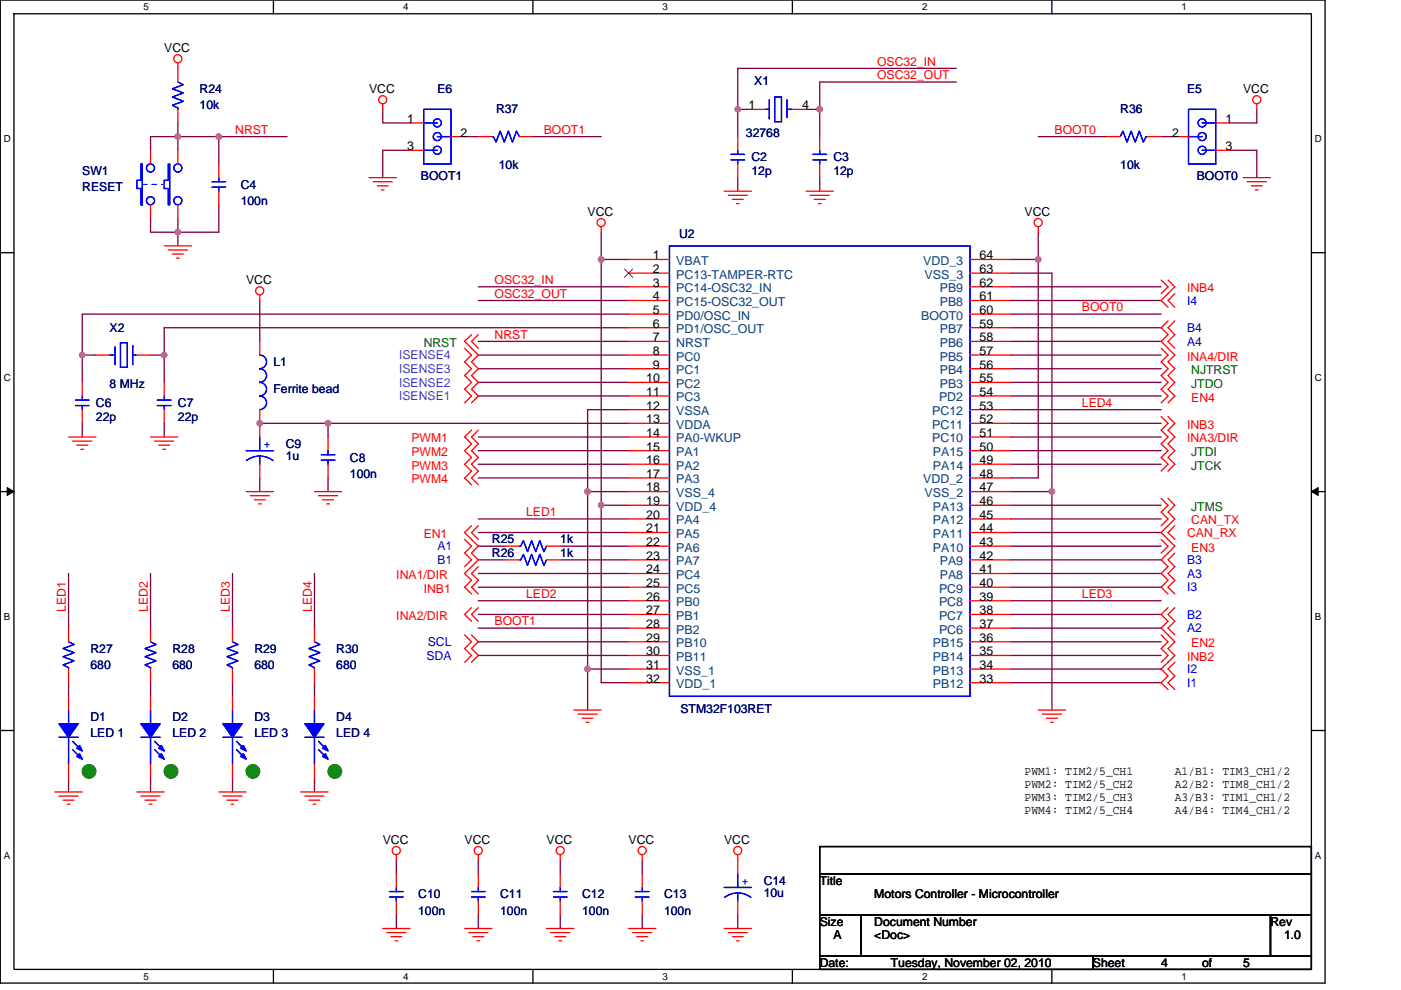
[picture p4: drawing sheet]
<svg xmlns="http://www.w3.org/2000/svg" width="297mm" height="210mm" viewBox="0 0 297 210" stroke-linecap="round" stroke-linejoin="round" font-family="sans-serif">
<path d="M.1 0h280.8v208.5h-280.8zM3 2.9h275v202.7h-275z" fill="none" stroke="#000" stroke-width=".28"/>
<g fill="#fff">
<path d="M30.5 .3h1.1v2.3h-1.1z"/>
<path d="M30.5 205.9h1.1v2.3h-1.1z"/>
</g>
<path d="M58 0v2.9M58 205.6v2.9" fill="none" stroke="#000" stroke-width=".28"/>
<g fill="#fff">
<path d="M85.5 .3h1.1v2.3h-1.1z"/>
<path d="M85.5 205.9h1.1v2.3h-1.1z"/>
</g>
<path d="M113 0v2.9M113 205.6v2.9" fill="none" stroke="#000" stroke-width=".28"/>
<g fill="#fff">
<path d="M140.5 .3h1.1v2.3h-1.1z"/>
<path d="M140.5 205.9h1.1v2.3h-1.1z"/>
</g>
<path d="M168 0v2.9M168 205.6v2.9" fill="none" stroke="#000" stroke-width=".28"/>
<g fill="#fff">
<path d="M195.5 .3h1.2v2.3h-1.2z"/>
<path d="M195.5 205.9h1.2v2.3h-1.2z"/>
</g>
<path d="M223 0v2.9M223 205.6v2.9" fill="none" stroke="#000" stroke-width=".28"/>
<g fill="#fff">
<path d="M250.5 .3h1.2v2.3h-1.2z"/>
<path d="M250.5 205.9h1.2v2.3h-1.2z"/>
<path d="M.8 28.3h1.5v2.3h-1.5z"/>
<path d="M278.8 28.3h1.5v2.3h-1.5z"/>
<path d="M.8 78.9h1.5v2.3h-1.5z"/>
<path d="M278.8 78.9h1.5v2.3h-1.5z"/>
</g>
<path d="M.1 53.6h2.9M278 53.6h2.9" fill="none" stroke="#000" stroke-width=".28"/>
<g fill="#fff">
<path d="M.8 129.6h1.4v2.3h-1.4z"/>
<path d="M278.8 129.6h1.4v2.3h-1.4z"/>
</g>
<path d="M.1 104.3h2.9M278 104.3h2.9" fill="none" stroke="#000" stroke-width=".28"/>
<path d="M1.5 103.4l1.5 .9-1.5 .8zM278 104.3l1.5-.9v1.7z" fill="#000" stroke="#000" stroke-width=".21"/>
<g fill="#fff">
<path d="M.8 180.3h1.4v2.3h-1.4z"/>
<path d="M278.8 180.3h1.4v2.3h-1.4z"/>
</g>
<path d="M.1 154.9h2.9M278 154.9h2.9M173.8 179.6h104.2v5.7h-104.2zM173.8 194h8.7v8.7h-8.7zM173.8 185.3h104.2v8.7h-104.2zM182.5 194h86.9v8.7h-86.9zM269.4 194h8.6v8.7h-8.6zM173.8 202.7h57.9v2.9h-57.9zM231.7 202.7h46.3v2.9h-46.3z" fill="none" stroke="#000" stroke-width=".28"/>
<g fill="none" stroke="#800040" stroke-width=".28">
<path d="M202.8 17.4h-29v5.8M202.8 14.5h-46.4v8.7M37.7 26.1v5.8M46.4 29h14.5M46.4 29h-14.5v2.9M46.4 29v5.8M81.1 23.2v2.9h5.8M86.9 31.9h-5.8v5.8M98.5 29h2.9M113 29h14.5M156.4 23.2v5.8M156.4 37.7v2.9"/>
<path d="M156.4 23.2h2.9M170.9 23.2h2.9M173.8 23.2v5.8M173.8 37.7v2.9M220.1 29h14.5M246.2 29h2.9M260.7 31.9h5.8v5.8M266.5 23.2v2.9h-5.8M31.9 46.4v2.9h5.8M37.7 49.3v2.9M37.7 46.4v2.9M46.4 43.5v5.8h-8.7"/>
<path d="M127.5 55v52.2M127.5 49.3v5.7M127.5 55h5.8M214.3 55h5.8M214.3 57.9h8.7v46.4M220.1 55v46.4h-5.8M220.1 49.3v5.7M17.4 75.3v5.8M17.4 75.3h2.9M31.9 75.3h2.9M34.8 75.3v5.8M55.1 63.7v8.7"/>
<path d="M101.4 75.3h31.9M101.4 78.2h31.9M101.4 72.4h31.9M101.4 63.7h31.9M101.4 60.8h31.9M133.3 69.5h-98.5v5.8M133.3 66.6h-115.9v8.7M214.3 75.3h31.9M214.3 63.7h31.9M214.3 60.8h31.9M214.3 78.2h31.9M214.3 66.6h31.9"/>
<path d="M214.3 69.5h31.9M214.3 72.4h31.9M17.4 89.8v2.9M34.8 89.8v2.9M55.1 89.8h14.5M69.6 89.8h63.7M69.6 89.8v2.9M101.4 92.7h31.9M101.4 95.6h31.9M101.4 98.5h31.9M101.4 81.1h31.9M101.4 84h31.9"/>
<path d="M133.3 86.9h-8.7v17.4M214.3 84h31.9M214.3 81.1h31.9M214.3 98.5h31.9M214.3 95.6h31.9M214.3 92.7h31.9M214.3 89.8h31.9M214.3 86.9h31.9M55.1 101.4v2.9M69.6 101.4v2.9M101.4 101.4h31.9M101.4 118.7h5.8"/>
<path d="M101.4 115.8h5.8M101.4 110.1h31.9M101.4 112.9h31.9M118.8 115.8h14.5M118.8 118.7h14.5M124.6 104.3v37.6M124.6 104.3h8.7M127.5 107.2h5.8M127.5 107.2v37.6h5.8M214.3 112.9h31.9M214.3 110.1h31.9M214.3 104.3h8.7"/>
<path d="M214.3 107.2h31.9M214.3 118.7h31.9M214.3 115.8h31.9M223 104.3v46.3M14.5 121.6v11.6M31.9 121.6v11.6M49.3 121.6v11.6M66.7 121.6v11.6M101.4 127.4h31.9M101.4 136.1h31.9M101.4 139h31.9M101.4 133.2h31.9"/>
<path d="M101.4 130.3h31.9M101.4 121.6h31.9M101.4 124.5h31.9M214.3 124.5h31.9M214.3 130.3h31.9M214.3 133.2h31.9M214.3 136.1h31.9M214.3 139h31.9M214.3 121.6h31.9M214.3 127.4h31.9M14.5 144.8v2.9M31.9 144.8v2.9"/>
<path d="M49.3 144.8v2.9M66.7 144.8v2.9M124.6 141.9v8.7M124.6 141.9h8.7M214.3 141.9h31.9M214.3 144.8h31.9M14.5 165.1v2.9M31.9 165.1v2.9M49.3 165.1v2.9M66.7 165.1v2.9M84 182.5v2.8M84 194v2.9"/>
<path d="M101.4 182.5v2.8M101.4 194v2.9M118.8 182.5v2.8M118.8 194v2.9M136.2 182.5v2.8M136.2 194v2.9M156.4 194v2.9"/>
</g>
<g fill="#f0f" stroke="#f0f" stroke-width=".28">
<circle cx="124.6" cy="141.9" r=".57"/>
<circle cx="223" cy="104.3" r=".57"/>
<circle cx="220.1" cy="55" r=".57"/>
<circle cx="127.5" cy="107.1" r=".57"/>
<circle cx="127.5" cy="55" r=".57"/>
<circle cx="69.6" cy="89.8" r=".57"/>
<circle cx="124.6" cy="104.3" r=".57"/>
<circle cx="37.7" cy="49.2" r=".57"/>
<circle cx="46.4" cy="29" r=".57"/>
<circle cx="37.7" cy="29" r=".57"/>
<circle cx="34.8" cy="75.3" r=".57"/>
<circle cx="173.8" cy="23.2" r=".57"/>
<circle cx="156.4" cy="23.2" r=".57"/>
<circle cx="17.4" cy="75.3" r=".57"/>
<circle cx="55.1" cy="89.8" r=".57"/>
</g>
<g fill="none" stroke="#f00" stroke-width=".28">
<path d="M37.7 13.3v4.1M31.9 31.9v2.9M37.7 23.2v2.9M37.7 31.9v2.9M46.4 34.8v2.9M78.2 37.7h5.8M79.1 38.5h4.1M80 39.4h2.3M81.1 22v1.2M86.9 26.1h2.9M86.9 31.9h2.9M95.6 29h2.9"/>
<path d="M101.4 29h2.9M110.1 29h2.9M156.4 29v2.9M156.4 34.8v2.9M159.3 23.2h2.9M168 23.2h2.9M173.8 29v2.9M173.8 34.8v2.9M234.6 29h2.9M243.3 29h2.9M249.1 29h2.9M257.8 26.1h2.9"/>
<path d="M257.8 31.9h2.9M263.6 37.7h5.8M264.4 38.5h4.1M265.3 39.4h2.3M266.5 22v1.2M31.9 43.5v2.9M34.8 52.2h5.8M35.7 53h4M36.6 53.9h2.3M37.4 54.8h.6M37.7 43.5v2.9M46.4 40.6v2.9"/>
<path d="M80.9 40.3h.5M127.5 48.1v1.2M133.3 55h8.6M133.3 57.9h8.6M153.5 40.6h5.8M154.4 41.4h4.1M155.3 42.3h2.3M156.1 43.2h.6M170.9 40.6h5.8M171.8 41.4h4M172.6 42.3h2.4M173.5 43.2h.6"/>
<path d="M205.7 55h8.6M205.7 57.9h8.6M220.1 48.1v1.2M246.2 59.4l1.4 1.4-1.4 1.5M247.6 59.4l1.5 1.4-2.9 2.9 1.4 1.5M266.2 40.3h.5M20.3 75.3h2.9M29 75.3h2.9M55.1 72.4v2.9M55.1 62.6v1.1M98.5 73.9l1.5 1.4-1.5 1.5 1.5 1.4-1.5 1.5 1.5 1.4-1.5 1.4 1.5 1.5-1.5 1.4M100 71l-1.5 1.4 2.9 2.9-1.4 1.5 1.4 1.4-1.4 1.5 1.4 1.4-1.4 1.4 1.4 1.5-1.4 1.4"/>
<path d="M101.4 71l-1.4 1.4 1.4 1.5M133.3 60.8h8.6M133.3 63.7h8.6M133.3 66.6h8.6M133.3 69.5h8.6M133.3 72.4h8.6M133.3 75.3h8.6M133.3 78.2h8.6M205.7 60.8h8.6M205.7 63.7h8.6M205.7 66.6h8.6M205.7 69.5h8.6"/>
<path d="M205.7 72.4h8.6M205.7 75.3h8.6M205.7 78.2h8.6M246.2 73.9l1.4 1.4-1.4 1.5 1.4 1.4-1.4 1.5 1.4 1.4-1.4 1.4 1.4 1.5-1.4 1.4M247.6 68.1l-1.4 1.4 1.4 1.5-1.4 1.4 2.9 2.9-1.5 1.5 1.5 1.4-1.5 1.5 1.5 1.4-1.5 1.4 1.5 1.5-1.5 1.4M249.1 68.1l-1.5 1.4 1.5 1.5-1.5 1.4 1.5 1.5M249.1 62.3l-1.5 1.4 1.5 1.5M14.5 92.7h5.8M15.4 93.6h4.1M16.3 94.4h2.3M17.1 95.3h.6M17.4 81.1v2.9"/>
<path d="M17.4 86.9v2.9M31.9 92.7h5.8M32.8 93.6h4M33.7 94.4h2.3M34.5 95.3h.6M34.8 81.1v2.9M34.8 86.9v2.9M55.1 86.9v5.8M55.1 98.5v2.9M69.6 92.7v2.9M69.6 98.5v2.9M100 91.2l-1.5 1.5 1.5 1.4-1.5 1.5 1.5 1.4-1.5 1.5 1.5 1.4-1.5 1.5 1.5 1.4"/>
<path d="M101.4 91.2l-1.4 1.5 1.4 1.4-1.4 1.5 1.4 1.4-1.4 1.5 1.4 1.4-1.4 1.5 1.4 1.4M133.3 81.1h8.6M133.3 84h8.6M133.3 86.9h8.6M133.3 89.8h8.6M133.3 92.7h8.6M133.3 95.6h8.6M133.3 98.5h8.6M205.7 81.1h8.6M205.7 84h8.6M205.7 86.9h8.6M205.7 89.8h8.6"/>
<path d="M205.7 92.7h8.6M205.7 95.6h8.6M205.7 98.5h8.6M246.2 88.3l1.4 1.5-1.4 1.4 1.4 1.5-1.4 1.4 1.4 1.5-1.4 1.4 1.4 1.5-1.4 1.4M247.6 88.3l1.5 1.5-1.5 1.4 1.5 1.5-1.5 1.4 1.5 1.5-1.5 1.4 1.5 1.5-1.5 1.4M52.2 104.3h5.8M53.1 105.1h4M53.9 106h2.3M54.8 106.9h.6M66.7 104.3h5.8M67.5 105.1h4.1M68.4 106h2.3"/>
<path d="M69.3 106.9h.5M98.5 114.4l1.5 1.4-1.5 1.5 1.5 1.4-1.5 1.5M100 111.5l-1.5 1.4 2.9 2.9-1.4 1.5 1.4 1.4-2.9 2.9 1.5 1.5-1.5 1.4 1.5 1.5M101.4 111.5l-1.4 1.4 1.4 1.5M107.2 118.7h2.9M107.2 115.8h2.9M115.9 118.7h2.9M115.9 115.8h2.9M133.3 118.7h8.6M133.3 101.4h8.6M133.3 104.3h8.6M133.3 107.2h8.6"/>
<path d="M133.3 110.1h8.6M133.3 112.9h8.6M133.3 115.8h8.6M205.7 118.7h8.6M205.7 101.4h8.6M205.7 104.3h8.6M205.7 107.2h8.6M205.7 110.1h8.6M205.7 112.9h8.6M205.7 115.8h8.6M246.2 105.7l1.4 1.5-1.4 1.4 1.4 1.5-1.4 1.4M246.2 114.4l1.4 1.4-1.4 1.5"/>
<path d="M247.6 105.7l1.5 1.5-1.5 1.4 1.5 1.5-2.9 2.8 2.9 2.9-2.9 2.9 1.4 1.5-1.4 1.4 1.4 1.5-1.4 1.4 1.4 1.5M249.1 111.5l-1.5 1.4 1.5 1.5M249.1 117.3l-1.5 1.4 1.5 1.5-1.5 1.4 1.5 1.5-1.5 1.4 1.5 1.5M14.5 133.2v2.9M31.9 133.2v2.9M49.3 133.2v2.9M66.7 133.2v2.9M98.5 134.7l1.5 1.4-1.5 1.5 1.5 1.4-1.5 1.5M100 128.9l-1.5 1.4 1.5 1.5M100 134.7l1.4 1.4-1.4 1.5 1.4 1.4-1.4 1.5M101.4 128.9l-1.4 1.4 1.4 1.5M101.4 120.2l-1.4 1.4 1.4 1.5-1.4 1.4 1.4 1.5"/>
<path d="M133.3 121.6h8.6M133.3 124.5h8.6M133.3 127.4h8.6M133.3 130.3h8.6M133.3 133.2h8.6M133.3 136.1h8.6M133.3 139h8.6M205.7 121.6h8.6M205.7 124.5h8.6M205.7 127.4h8.6M205.7 130.3h8.6M205.7 133.2h8.6"/>
<path d="M205.7 136.1h8.6M205.7 139h8.6M246.2 134.7l1.4 1.4-1.4 1.5 1.4 1.4-1.4 1.5M247.6 128.9l-1.4 1.4 1.4 1.5-1.4 1.4 2.9 2.9-1.5 1.5 1.5 1.4-2.9 2.9 1.4 1.5-1.4 1.4 1.4 1.5M249.1 128.9l-1.5 1.4 1.5 1.5-1.5 1.4 1.5 1.5M14.5 141.9v2.9M14.5 147.7v2.9M31.9 141.9v2.9M31.9 147.7v2.9M49.3 141.9v2.9M49.3 147.7v2.9M66.7 141.9v2.9"/>
<path d="M66.7 147.7v2.9M121.7 150.6h5.8M122.6 151.5h4M123.4 152.3h2.3M124.3 153.2h.6M133.3 141.9h8.6M133.3 144.8h8.6M205.7 141.9h8.6M205.7 144.8h8.6M220.1 150.6h5.8M221 151.5h4.1M221.9 152.3h2.3"/>
<path d="M222.7 153.2h.6M249.1 140.5l-1.5 1.4 1.5 1.5-1.5 1.4 1.5 1.5M11.6 168h5.8M12.5 168.8h4.1M13.4 169.7h2.3M14.3 170.6h.5M14.5 162.2v2.9M29 168h5.8M29.9 168.8h4M30.8 169.7h2.3M31.6 170.6h.6M31.9 162.2v2.9"/>
<path d="M46.4 168h5.8M47.3 168.8h4M48.1 169.7h2.4M49 170.6h.6M49.3 162.2v2.9M63.8 168h5.8M64.6 168.8h4.1M65.5 169.7h2.3M66.4 170.6h.5M66.7 162.2v2.9M81.1 196.9h5.8M82 197.8h4.1"/>
<path d="M82.9 198.7h2.3M83.8 199.5h.5M84 185.3v2.9M84 191.1v2.9M84 181.3v1.2M98.5 196.9h5.8M99.4 197.8h4M100.2 198.7h2.4M101.1 199.5h.6M101.4 181.3v1.2M101.4 185.3v2.9M101.4 191.1v2.9"/>
<path d="M115.9 196.9h5.8M116.8 197.8h4M117.6 198.7h2.3M118.5 199.5h.6M118.8 181.3v1.2M118.8 185.3v2.9M118.8 191.1v2.9M133.3 196.9h5.8M134.1 197.8h4.1M135 198.7h2.3M135.9 199.5h.5M136.2 181.3v1.2"/>
<path d="M136.2 185.3v2.9M136.2 191.1v2.9M153.5 196.9h5.8M154.4 197.8h4.1M155.3 198.7h2.3M156.1 199.5h.6M156.4 191.1v2.9M156.4 181.3v4"/>
<circle cx="37.7" cy="12.5" r=".86"/>
<circle cx="81.1" cy="21.2" r=".86"/>
<circle cx="266.5" cy="21.2" r=".86"/>
<circle cx="127.5" cy="47.2" r=".86"/>
<circle cx="220.1" cy="47.2" r=".86"/>
<circle cx="55.1" cy="61.7" r=".86"/>
<circle cx="84" cy="180.4" r=".86"/>
<circle cx="101.4" cy="180.4" r=".86"/>
<circle cx="118.8" cy="180.4" r=".86"/>
<circle cx="136.2" cy="180.4" r=".86"/>
<circle cx="156.4" cy="180.4" r=".86"/>
</g>
<g fill="#008000" stroke="#008000" stroke-width=".28">
<circle cx="18.9" cy="163.6" r="1.44"/>
<circle cx="36.3" cy="163.6" r="1.44"/>
<circle cx="53.6" cy="163.6" r="1.44"/>
<circle cx="71" cy="163.6" r="1.44"/>
</g>
<g fill="none" stroke="#00f" stroke-width=".28">
<path d="M37.7 17.4l1.2 .6-2.3 .8 2.3 .9-2.3 .9 2.3 .9-2.3 .8 1.1 .6v.3M29.9 34.8h.3v8.7h-.3v-3.5h-.9v-1.8h.9zM35.7 34.8v3.4h-.9v1.8h.9v3.5M36 34.8v8.7M45 39.7h2.8M45 38.5h2.8M46.4 37.7v.8M46.4 39.7v.9M89.8 23.2h5.8v11.6h-5.8zM89.8 26.1h2.9M89.8 31.9h2.9M92.7 29h2.9"/>
<path d="M104.3 29h.3l.6 1.1 .8-2.3 .9 2.3 .9-2.3 .8 2.3 .9-2.3 .6 1.2M155 33.9h2.9M155 32.7h2.9M156.4 31.9v.8M156.4 33.9v.9M162.2 25.2h.1M162.2 23.2h.9M163.1 21.2v4M164.3 20.6h1.4v5.2h-1.4zM166.9 21.2v3.7M166.9 24.9h.1M166.9 23.2h1.1"/>
<path d="M167.7 24.9h.1M172.4 32.7h2.9M172.4 33.9h2.9M173.8 33.9v.9M173.8 31.9v.8M237.5 29l.6-1.2 .8 2.3 .9-2.3 .9 2.3 .9-2.3 .8 2.3 .6-1.1h.3M252 23.2h5.8v11.6h-5.8zM252 29h2.9M254.9 26.1h2.9M254.9 31.9h2.9M141.9 52.2h63.8v95.5h-63.8zM23.2 75.3h1.2"/>
<path d="M23.5 73.6h.1M24.4 73.6h.1M24.4 73.6v3.7M25.5 72.7h1.5v5.2h-1.5zM28.1 75.3h.9M28.1 73.3v4M29 73.3h.1M55.1 78.2h-.1a1.44 1.44 0 0 1 1.5 1.5 1.44 1.44 0 0 1-1.5 1.4 1.43 1.43 0 0 1 1.5 1.4 1.43 1.43 0 0 1-1.5 1.5h.1M55.1 75.3h-.1a1.44 1.44 0 0 1 1.5 1.5 1.44 1.44 0 0 1-1.5 1.4h.1M16 86h2.9M16 84.9h2.9M17.4 84v.9"/>
<path d="M17.4 86v.9M33.4 84.9h2.9M33.4 86h2.9M34.8 86v.9M34.8 84v.9M52.2 95.6h5.8M52.3 97.7l1.3-.7 1.5-.3 1.4 .3 1.4 .7M55.1 84h-.1a1.44 1.44 0 0 1 1.5 1.4 1.44 1.44 0 0 1-1.5 1.5h.1M55.1 96.7v1.8M55.1 92.7v2.9M68.1 97.6h2.9M68.1 96.5h2.9"/>
<path d="M69.6 95.6v.9M69.6 97.6v.9M110.1 118.7h.3l.6-1.1 .8 2.3 .9-2.3 .9 2.3 .8-2.3 .9 2.3 .6-1.2M110.1 115.8h.3l.6-1.1 .8 2.3 .9-2.3 .9 2.3 .8-2.3 .9 2.3 .6-1.2M14.5 136.1l1.2 .6-2.3 .9 2.3 .8-2.3 .9 2.3 .9-2.3 .8 1.1 .6v.3M31.9 136.1l1.2 .6-2.3 .9 2.3 .8-2.3 .9 2.3 .9-2.3 .8 1.1 .6v.3M49.3 136.1l1.2 .6-2.4 .9 2.4 .8-2.4 .9 2.4 .9-2.4 .8 1.2 .6v.3M66.7 136.1l1.1 .6-2.3 .9 2.3 .8-2.3 .9 2.3 .9-2.3 .8 1.2 .6v.3M12.5 156.4h4.1M14.5 150.6v2.9M14.5 156.4v5.8M15.4 157.2l1.7 1.8"/>
<path d="M15.4 159l1.7 1.7M29.9 156.4h4M31.9 150.6v2.9M31.9 156.4v5.8M32.8 157.2l1.7 1.8M32.8 159l1.7 1.7M47.3 156.4h4M49.3 150.6v2.9M49.3 156.4v5.8M50.2 157.2l1.7 1.8M50.2 159l1.7 1.7M64.6 156.4h4.1"/>
<path d="M66.7 150.6v2.9M66.7 156.4v5.8M67.5 157.2l1.8 1.8M67.5 159l1.8 1.7M82.6 190.3h2.9M82.6 189.1h2.9M84 188.2v.9M84 190.3v.8M100 190.3h2.9M100 189.1h2.9M101.4 188.2v.9M101.4 190.3v.8"/>
<path d="M117.3 190.3h2.9M117.3 189.1h2.9M118.8 188.2v.9M118.8 190.3v.8M134.7 190.3h2.9M134.7 189.1h2.9M136.2 188.2v.9M136.2 190.3v.8M153.5 188.2h5.8M153.6 190.4l1.3-.8 1.5-.2 1.5 .2 1.3 .8M156.4 189.4v1.7M156.4 185.3v2.9"/>
<circle cx="31.9" cy="35.6" r=".86"/>
<circle cx="37.7" cy="35.6" r=".86"/>
<circle cx="92.7" cy="31.9" r=".86"/>
<circle cx="92.7" cy="26.1" r=".86"/>
<circle cx="92.7" cy="29" r=".86"/>
<circle cx="254.9" cy="26.1" r=".86"/>
<circle cx="254.9" cy="29" r=".86"/>
<circle cx="254.9" cy="31.9" r=".86"/>
<circle cx="31.9" cy="42.6" r=".86"/>
<circle cx="37.7" cy="42.6" r=".86"/>
</g>
<path d="M132.4 57.1l1.8 1.7M134.1 57.1l-1.7 1.7" fill="none" stroke="#804000" stroke-width=".21"/>
<path d="M30.2 39.1h4.6M34.8 39.1h.1" fill="none" stroke="#fff" stroke-width=".21" stroke-dasharray="1 1 1 1 1 1 1 1"/>
<path d="M30.2 39.1h4.6M34.8 39.1h.1" fill="none" stroke="#00f" stroke-width=".21" stroke-dasharray="1 1 1 1 1 1 1 1"/>
<g fill="#00f" stroke="#00f" stroke-width=".28">
<path d="M64.6 153.5h4.1l-2 2.9z" fill-rule="evenodd"/>
<path d="M69 159.9l.6 1.1-1.2-.6z" fill-rule="evenodd"/>
<path d="M69 158.1l.6 1.2-1.2-.6z" fill-rule="evenodd"/>
<path d="M64.6 153.5h4.1l-2 2.9z" fill-rule="evenodd"/>
<path d="M69 159.9l.6 1.1-1.2-.6z" fill-rule="evenodd"/>
<path d="M69 158.1l.6 1.2-1.2-.6z" fill-rule="evenodd"/>
<path d="M29.9 153.5h4l-2 2.9z" fill-rule="evenodd"/>
<path d="M34.2 159.9l.6 1.1-1.1-.6z" fill-rule="evenodd"/>
<path d="M34.2 158.1l.6 1.2-1.1-.6z" fill-rule="evenodd"/>
<path d="M29.9 153.5h4l-2 2.9z" fill-rule="evenodd"/>
<path d="M34.2 159.9l.6 1.1-1.1-.6z" fill-rule="evenodd"/>
<path d="M34.2 158.1l.6 1.2-1.1-.6z" fill-rule="evenodd"/>
<path d="M12.5 153.5h4.1l-2.1 2.9z" fill-rule="evenodd"/>
<path d="M16.3 160.4l.6-.5 .5 1.1z" fill-rule="evenodd"/>
<path d="M16.9 158.1l.5 1.2-1.1-.6z" fill-rule="evenodd"/>
<path d="M12.5 153.5h4.1l-2.1 2.9z" fill-rule="evenodd"/>
<path d="M16.3 160.4l.6-.5 .5 1.1z" fill-rule="evenodd"/>
<path d="M16.9 158.1l.5 1.2-1.1-.6z" fill-rule="evenodd"/>
<path d="M47.3 153.5h4l-2 2.9z" fill-rule="evenodd"/>
<path d="M51.6 159.9l.6 1.1-1.2-.6z" fill-rule="evenodd"/>
<path d="M51.6 158.1l.6 1.2-1.2-.6z" fill-rule="evenodd"/>
<path d="M47.3 153.5h4l-2 2.9z" fill-rule="evenodd"/>
<path d="M51.6 159.9l.6 1.1-1.2-.6z" fill-rule="evenodd"/>
<path d="M51.6 158.1l.6 1.2-1.2-.6z" fill-rule="evenodd"/>
</g>
<g font-size="2.6">
<text x="34.8" y="11">VCC</text>
<text x="78.2" y="19.7">VCC</text>
<text x="158.7" y="23.2">1</text>
<text x="170" y="23.2">4</text>
<text x="263.6" y="19.7">VCC</text>
<text x="86.3" y="26.1">1</text>
<text x="97.7" y="29">2</text>
<text x="248.5" y="29">2</text>
<text x="259.8" y="26.1">1</text>
<text x="86.3" y="31.9">3</text>
<text x="259.8" y="31.9">3</text>
<text x="124.6" y="45.8">VCC</text>
<text x="217.2" y="45.8">VCC</text>
<text x="138.4" y="55">1</text>
<text x="138.4" y="57.9">2</text>
<text x="207.7" y="55">64</text>
<text x="207.7" y="57.9">63</text>
<text x="52.2" y="60.3">VCC</text>
<text x="138.4" y="60.8">3</text>
<text x="138.4" y="63.7">4</text>
<text x="207.7" y="63.7">61</text>
<text x="207.7" y="60.8">62</text>
<text x="138.4" y="66.6">5</text>
<text x="138.4" y="69.5">6</text>
<text x="207.7" y="69.5">59</text>
<text x="207.7" y="66.6">60</text>
<text x="138.4" y="72.4">7</text>
<text x="138.4" y="75.3">8</text>
<text x="207.7" y="75.3">57</text>
<text x="207.7" y="72.4">58</text>
<text x="137" y="81.1">10</text>
<text x="137" y="84">11</text>
<text x="138.4" y="78.2">9</text>
<text x="207.7" y="81.1">55</text>
<text x="207.7" y="78.2">56</text>
<text x="207.7" y="84">54</text>
<text x="137" y="86.9">12</text>
<text x="137" y="89.8">13</text>
<text x="207.7" y="89.8">52</text>
<text x="207.7" y="86.9">53</text>
<text x="137" y="92.7">14</text>
<text x="137" y="95.6">15</text>
<text x="207.7" y="92.7">51</text>
<text x="207.7" y="95.6">50</text>
<text x="137" y="98.4">16</text>
<text x="137" y="101.3">17</text>
<text x="207.7" y="101.3">48</text>
<text x="207.7" y="98.4">49</text>
<text x="137" y="104.2">18</text>
<text x="137" y="107.1">19</text>
<text x="207.7" y="104.2">47</text>
<text x="207.7" y="107.1">46</text>
<text x="137" y="110">20</text>
<text x="137" y="112.9">21</text>
<text x="207.7" y="112.9">44</text>
<text x="207.7" y="110">45</text>
<text x="137" y="115.8">22</text>
<text x="137" y="118.7">23</text>
<text x="207.7" y="118.7">42</text>
<text x="207.7" y="115.8">43</text>
<text x="137" y="121.6">24</text>
<text x="137" y="124.5">25</text>
<text x="207.7" y="121.6">41</text>
<text x="207.7" y="124.5">40</text>
<text x="137" y="127.4">26</text>
<text x="137" y="130.3">27</text>
<text x="207.7" y="130.3">38</text>
<text x="207.7" y="127.4">39</text>
<text x="137" y="133.2">28</text>
<text x="137" y="136.1">29</text>
<text x="207.7" y="133.2">37</text>
<text x="207.7" y="136.1">36</text>
<text x="137" y="139">30</text>
<text x="137" y="141.9">31</text>
<text x="207.7" y="141.9">34</text>
<text x="207.7" y="139">35</text>
<text x="137" y="144.8">32</text>
<text x="207.7" y="144.8">33</text>
<text x="217.2" y="164.3">PWM1: TIM2/5_CH1</text>
<text x="217.2" y="167.1">PWM2: TIM2/5_CH2</text>
<text x="249.1" y="164.3">A1/B1: TIM3_CH1/2</text>
<text x="249.1" y="167.1">A2/B2: TIM8_CH1/2</text>
<text x="217.2" y="169.9">PWM3: TIM2/5_CH3</text>
<text x="217.2" y="172.7">PWM4: TIM2/5_CH4</text>
<text x="249.1" y="169.9">A3/B3: TIM1_CH1/2</text>
<text x="249.1" y="172.7">A4/B4: TIM4_CH1/2</text>
<text x="81.1" y="179">VCC</text>
<text x="98.5" y="179">VCC</text>
<text x="115.9" y="179">VCC</text>
<text x="133.3" y="179">VCC</text>
<text x="153.5" y="179">VCC</text>
<text x="173.8" y="187.7">Title</text>
<text x="185.4" y="190.6">Motors Controller - Microcontroller</text>
<text x="173.8" y="196.4">Size</text>
<text x="185.4" y="196.4">Document Number</text>
<text x="269.4" y="196.4">Rev</text>
<text x="176.7" y="199.3">A</text>
<text x="185.4" y="199.3">&lt;Doc&gt;</text>
<text x="272.2" y="199.3">1.0</text>
<text x="173.8" y="205">Date:</text>
<text x="188.9" y="205">Tuesday, November 02, 2010</text>
<text x="231.7" y="205">Sheet</text>
<text x="246.2" y="205">4</text>
<text x="254.9" y="205">of</text>
<text x="263.6" y="205">5</text>
</g>
<g font-size="2.6" fill="#000080">
<text x="159.9" y="18">X1</text>
<text x="42.3" y="19.7">R24</text>
<text x="42.3" y="23.2">10k</text>
<text x="92.7" y="19.7">E6</text>
<text x="251.7" y="19.7">E5</text>
<text x="105.2" y="24.1">R37</text>
<text x="158.2" y="29">32768</text>
<text x="237.5" y="24.1">R36</text>
<text x="105.7" y="35.9">10k</text>
<text x="159.3" y="34.2">C2</text>
<text x="176.7" y="34.2">C3</text>
<text x="237.5" y="35.9">10k</text>
<text x="17.4" y="37.1">SW1</text>
<text x="17.4" y="40.6">RESET</text>
<text x="51" y="40">C4</text>
<text x="89.3" y="38.3">BOOT1</text>
<text x="159.3" y="37.1">12p</text>
<text x="176.7" y="37.1">12p</text>
<text x="253.7" y="38.3">BOOT0</text>
<text x="51" y="43.5">100n</text>
<text x="144" y="50.4">U2</text>
<text x="23.2" y="70.4">X2</text>
<text x="58" y="77.6">L1</text>
<text x="23.2" y="82.3">8 MHz</text>
<text x="58" y="83.4">Ferrite bead</text>
<text x="20.3" y="86.3">C6</text>
<text x="20.3" y="89.2">22p</text>
<text x="37.7" y="86.3">C7</text>
<text x="37.7" y="89.2">22p</text>
<text x="60.6" y="95">C9</text>
<text x="60.6" y="97.6">1u</text>
<text x="74.2" y="97.9">C8</text>
<text x="74.2" y="101.4">100n</text>
<text x="104.3" y="118.2">R26</text>
<text x="104.3" y="115.3">R25</text>
<text x="118.8" y="118.2">1k</text>
<text x="118.8" y="115.3">1k</text>
<text x="19.2" y="138.5">R27</text>
<text x="19.2" y="141.9">680</text>
<text x="36.6" y="138.5">R28</text>
<text x="36.6" y="141.9">680</text>
<text x="53.9" y="138.5">R29</text>
<text x="53.9" y="141.9">680</text>
<text x="71.3" y="138.5">R30</text>
<text x="71.3" y="141.9">680</text>
<text x="19.2" y="152.9">D1</text>
<text x="36.6" y="152.9">D2</text>
<text x="53.9" y="152.9">D3</text>
<text x="71.3" y="152.9">D4</text>
<text x="144.3" y="151.2">STM32F103RET</text>
<text x="19.2" y="156.4">LED 1</text>
<text x="36.6" y="156.4">LED 2</text>
<text x="53.9" y="156.4">LED 3</text>
<text x="71.3" y="156.4">LED 4</text>
<text x="88.7" y="190.6">C10</text>
<text x="106" y="190.6">C11</text>
<text x="123.4" y="190.6">C12</text>
<text x="140.8" y="190.6">C13</text>
<text x="161.9" y="187.7">C14</text>
<text x="161.9" y="190.3">10u</text>
<text x="88.7" y="194">100n</text>
<text x="106" y="194">100n</text>
<text x="123.4" y="194">100n</text>
<text x="140.8" y="194">100n</text>
</g>
<g font-size="2.6" fill="#f00">
<text x="185.9" y="13.9">OSC32_IN</text>
<text x="185.9" y="16.8">OSC32_OUT</text>
<text x="49.9" y="28.4">NRST</text>
<text x="115.3" y="28.4">BOOT1</text>
<text x="223.6" y="28.4">BOOT0</text>
<text x="104.9" y="63.2">OSC32_OUT</text>
<text x="104.9" y="60.3">OSC32_IN</text>
<text x="251.7" y="62">INB4</text>
<text x="104.9" y="71.8">NRST</text>
<text x="229.4" y="66.1">BOOT0</text>
<text x="251.7" y="76.5">INA4/DIR</text>
<text x="229.4" y="86.3">LED4</text>
<text x="252.6" y="85.2">EN4</text>
<text x="87.2" y="93.9">PWM1</text>
<text x="251.7" y="93.9">INA3/DIR</text>
<text x="251.7" y="91">INB3</text>
<text x="87.2" y="96.8">PWM2</text>
<text x="87.2" y="99.7">PWM3</text>
<text x="87.2" y="102.5">PWM4</text>
<text x="111.5" y="109.5">LED1</text>
<text x="251.7" y="113.8">CAN_RX</text>
<text x="252.6" y="111.2">CAN_TX</text>
<text x="89.8" y="114.1">EN1</text>
<text x="252.6" y="117">EN3</text>
<text x="84" y="122.8">INA1/DIR</text>
<text x="89.8" y="125.7">INB1</text>
<text x="14" y="129.8" transform="rotate(-90 14 129.8)">LED1</text>
<text x="31.3" y="129.8" transform="rotate(-90 31.3 129.8)">LED2</text>
<text x="48.7" y="129.8" transform="rotate(-90 48.7 129.8)">LED3</text>
<text x="66.1" y="129.8" transform="rotate(-90 66.1 129.8)">LED4</text>
<text x="84" y="131.5">INA2/DIR</text>
<text x="111.5" y="126.9">LED2</text>
<text x="229.4" y="126.9">LED3</text>
<text x="104.9" y="132.7">BOOT1</text>
<text x="252.6" y="137.3">EN2</text>
<text x="251.7" y="140.2">INB2</text>
</g>
<g font-size="2.6" fill="#004080">
<text x="143.4" y="56.2">VBAT</text>
<text x="143.4" y="59.1">PC13-TAMPER-RTC</text>
<text x="195.7" y="56.2">VDD_3</text>
<text x="196" y="59.1">VSS_3</text>
<text x="143.4" y="62">PC14-OSC32_IN</text>
<text x="143.4" y="64.9">PC15-OSC32_OUT</text>
<text x="199.2" y="64.9">PB8</text>
<text x="199.2" y="62">PB9</text>
<text x="143.4" y="67.8">PD0/OSC_IN</text>
<text x="143.4" y="70.7">PD1/OSC_OUT</text>
<text x="195.3" y="67.8">BOOT0</text>
<text x="199.2" y="70.7">PB7</text>
<text x="143.4" y="73.6">NRST</text>
<text x="143.4" y="76.5">PC0</text>
<text x="199.2" y="76.5">PB5</text>
<text x="199.2" y="73.6">PB6</text>
<text x="143.4" y="79.4">PC1</text>
<text x="143.4" y="82.3">PC2</text>
<text x="199.2" y="82.3">PB3</text>
<text x="199.2" y="79.4">PB4</text>
<text x="143.4" y="85.2">PC3</text>
<text x="143.4" y="88.1">VSSA</text>
<text x="197.6" y="88.1">PC12</text>
<text x="199.1" y="85.2">PD2</text>
<text x="143.4" y="91">VDDA</text>
<text x="143.4" y="93.9">PA0-WKUP</text>
<text x="197.6" y="93.9">PC10</text>
<text x="197.6" y="91">PC11</text>
<text x="143.4" y="96.8">PA1</text>
<text x="143.4" y="99.6">PA2</text>
<text x="197.8" y="99.6">PA14</text>
<text x="197.8" y="96.8">PA15</text>
<text x="143.4" y="102.5">PA3</text>
<text x="143.4" y="105.4">VSS_4</text>
<text x="195.7" y="102.5">VDD_2</text>
<text x="196" y="105.4">VSS_2</text>
<text x="143.4" y="108.3">VDD_4</text>
<text x="143.4" y="111.2">PA4</text>
<text x="197.8" y="111.2">PA12</text>
<text x="197.8" y="108.3">PA13</text>
<text x="143.4" y="114.1">PA5</text>
<text x="143.4" y="117">PA6</text>
<text x="143.4" y="119.9">PA7</text>
<text x="197.8" y="117">PA10</text>
<text x="197.8" y="114.1">PA11</text>
<text x="199.2" y="119.9">PA9</text>
<text x="143.4" y="122.8">PC4</text>
<text x="143.4" y="125.7">PC5</text>
<text x="199.1" y="125.7">PC9</text>
<text x="199.2" y="122.8">PA8</text>
<text x="143.4" y="128.6">PB0</text>
<text x="143.4" y="131.5">PB1</text>
<text x="199.1" y="131.5">PC7</text>
<text x="199.1" y="128.6">PC8</text>
<text x="143.4" y="134.4">PB2</text>
<text x="143.4" y="137.3">PB10</text>
<text x="197.8" y="137.3">PB15</text>
<text x="199.1" y="134.4">PC6</text>
<text x="143.4" y="140.2">PB11</text>
<text x="143.4" y="143.1">VSS_1</text>
<text x="197.8" y="143.1">PB13</text>
<text x="197.8" y="140.2">PB14</text>
<text x="143.4" y="146">VDD_1</text>
<text x="197.8" y="146">PB12</text>
</g>
<g font-size="2.6" fill="#00f">
<text x="251.7" y="64.6">I4</text>
<text x="251.7" y="70.4">B4</text>
<text x="251.7" y="73.3">A4</text>
<text x="55.9" y="95.1">+</text>
<text x="92.7" y="116.7">A1</text>
<text x="92.7" y="119.6">B1</text>
<text x="251.7" y="119.6">B3</text>
<text x="251.7" y="122.5">A3</text>
<text x="251.7" y="125.4">I3</text>
<text x="251.7" y="131.2">B2</text>
<text x="90.7" y="137">SCL</text>
<text x="251.7" y="134.1">A2</text>
<text x="90.4" y="139.9">SDA</text>
<text x="251.7" y="142.8">I2</text>
<text x="251.7" y="145.7">I1</text>
<text x="157.3" y="187.7">+</text>
</g>
<g font-size="2.6" fill="#8000ff">
<text x="84.6" y="76.2">ISENSE4</text>
<text x="84.6" y="82">ISENSE2</text>
<text x="84.6" y="79.1">ISENSE3</text>
<text x="84.6" y="84.9">ISENSE1</text>
</g>
<g font-size="2.6" fill="#008000">
<text x="89.8" y="73.6">NRST</text>
<text x="252.6" y="82.3">JTDO</text>
<text x="252.6" y="79.4">NJTRST</text>
<text x="252.6" y="99.7">JTCK</text>
<text x="252.6" y="96.8">JTDI</text>
<text x="252.6" y="108.3">JTMS</text>
</g>
<g font-size="2.1">
<text x="30.5" y="2.2">5</text>
<text x="85.5" y="2.2">4</text>
<text x="140.5" y="2.2">3</text>
<text x="195.5" y="2.2">2</text>
<text x="250.5" y="2.2">1</text>
<text x=".8" y="30.1">D</text>
<text x="278.8" y="30.1">D</text>
<text x=".8" y="80.8">C</text>
<text x="278.8" y="80.8">C</text>
<text x=".8" y="131.4">B</text>
<text x="278.8" y="131.4">B</text>
<text x=".8" y="182.1">A</text>
<text x="278.8" y="182.1">A</text>
<text x="30.5" y="207.8">5</text>
<text x="85.5" y="207.8">4</text>
<text x="140.5" y="207.8">3</text>
<text x="195.5" y="207.8">2</text>
<text x="250.5" y="207.8">1</text>
</g>
</svg>
